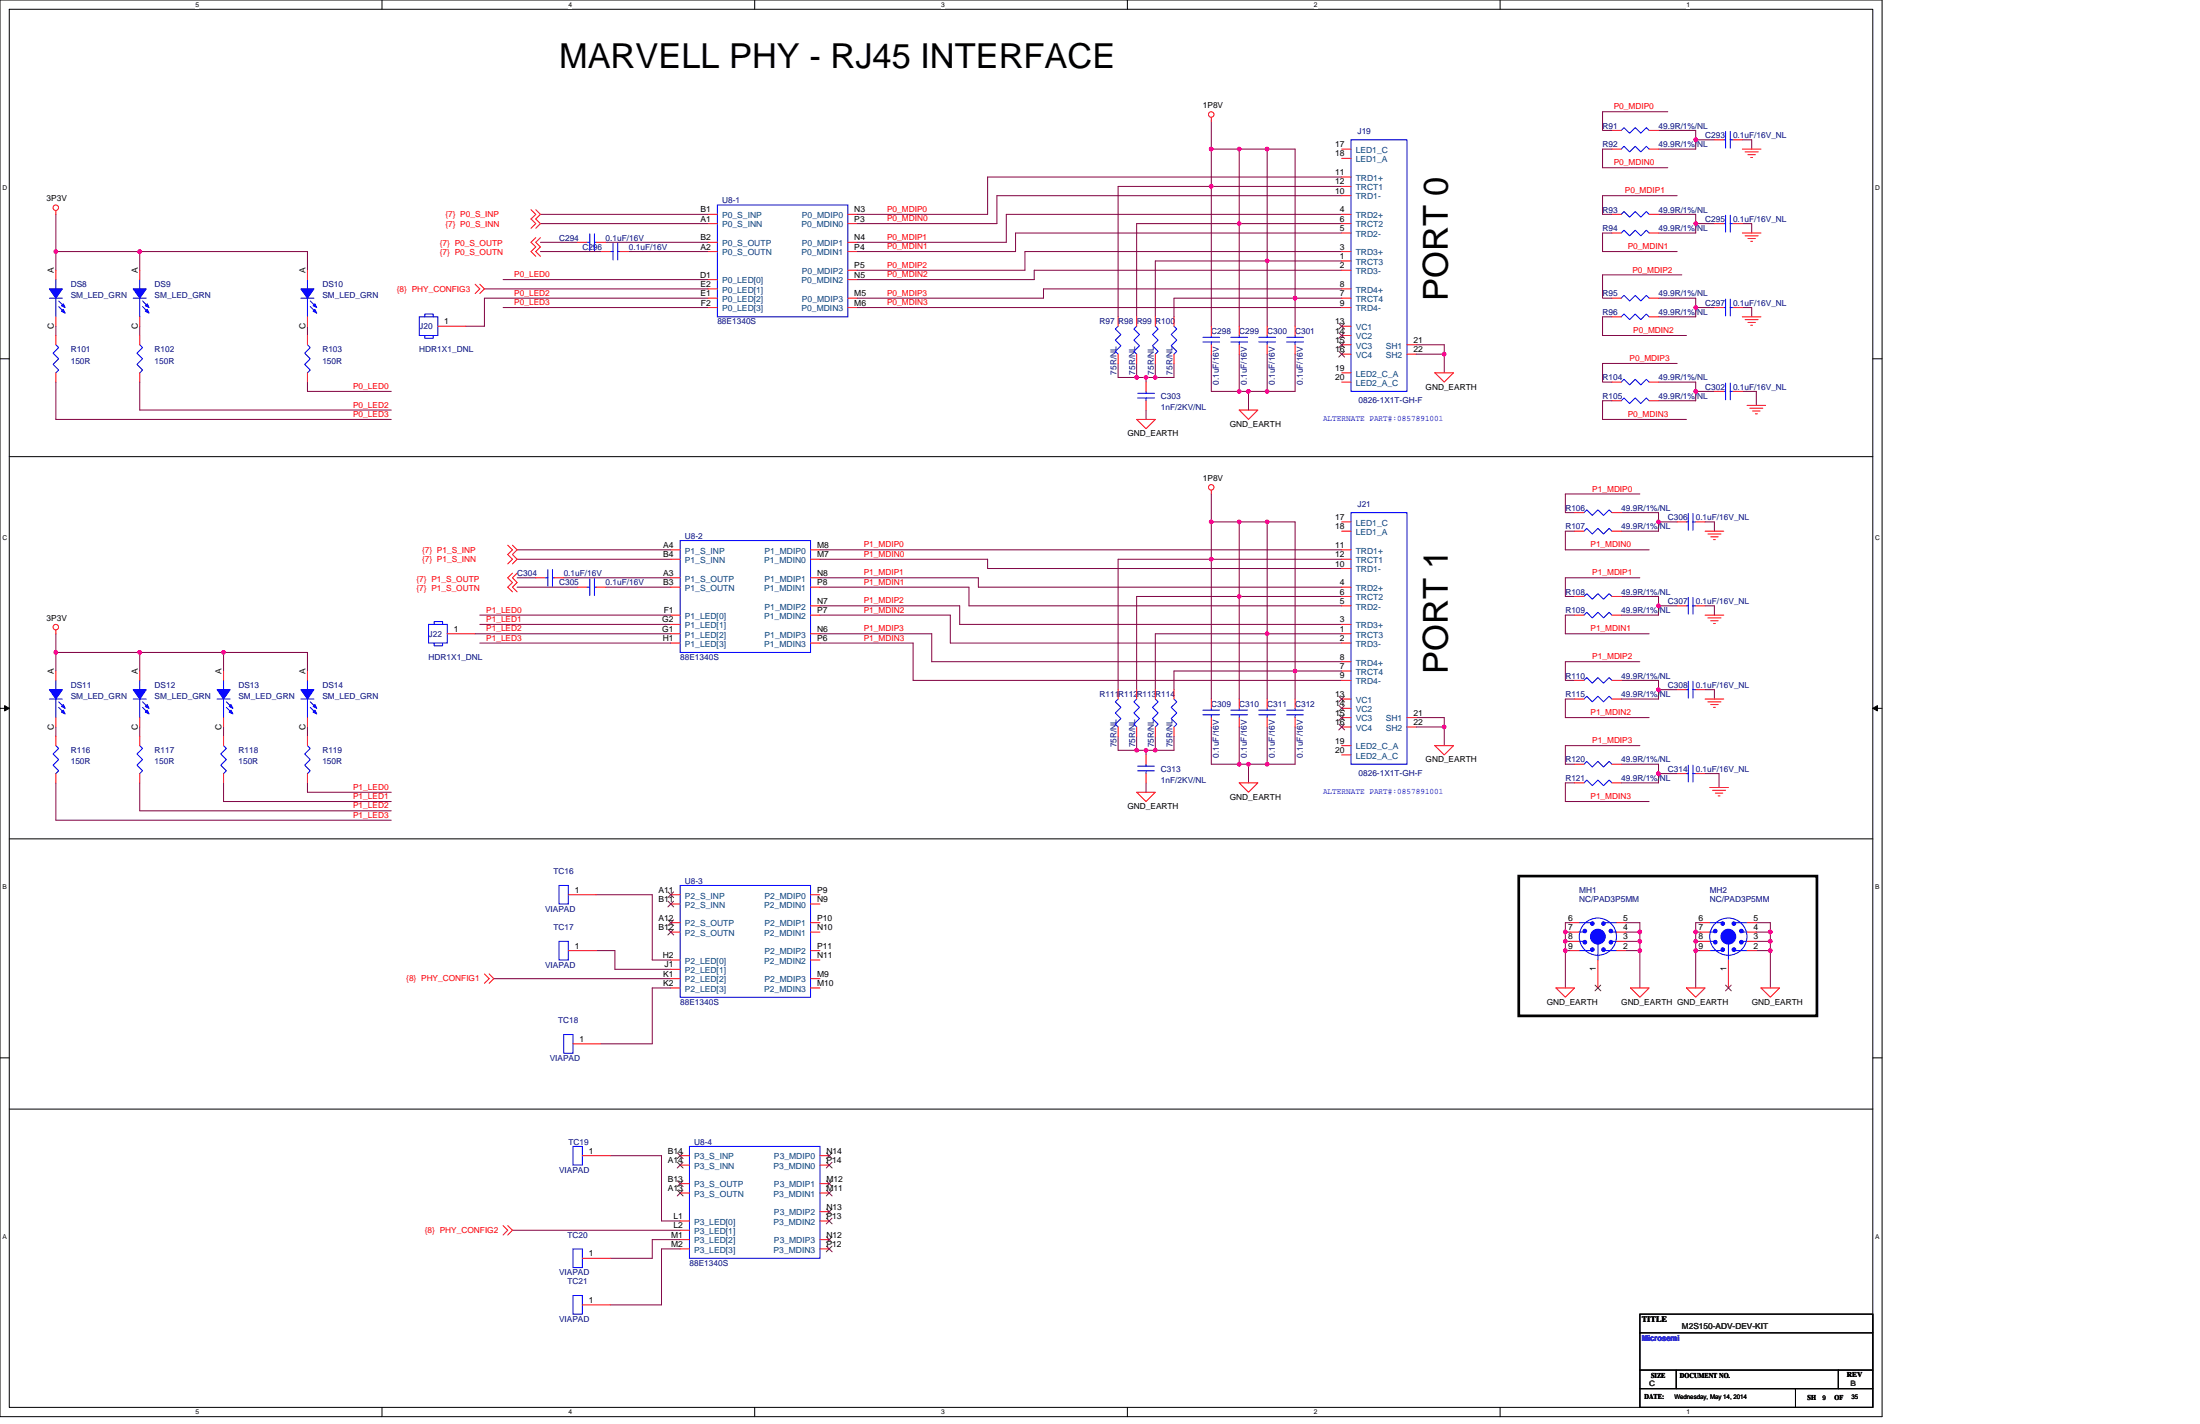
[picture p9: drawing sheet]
<svg xmlns="http://www.w3.org/2000/svg" width="432mm" height="279mm" viewBox="0 0 432 279" stroke-linecap="round" stroke-linejoin="round" font-family="sans-serif">
<path d="M0 0h369.4v278h-369.4zM1.8 1.8h365.8v274.3h-365.8z" fill="none" stroke="#000" stroke-width=".2"/>
<g fill="#fff">
<path d="M38.4 .2h.7v1.5h-.7z"/>
<path d="M38.4 276.3h.7v1.5h-.7z"/>
</g>
<path d="M75 0v1.8M75 276.1v1.9" fill="none" stroke="#000" stroke-width=".2"/>
<g fill="#fff">
<path d="M111.5 .2h.8v1.5h-.8z"/>
<path d="M111.5 276.3h.8v1.5h-.8z"/>
</g>
<path d="M148.1 0v1.8M148.1 276.1v1.9" fill="none" stroke="#000" stroke-width=".2"/>
<g fill="#fff">
<path d="M184.7 .2h.7v1.5h-.7z"/>
<path d="M184.7 276.3h.7v1.5h-.7z"/>
</g>
<path d="M221.3 0v1.8M221.3 276.1v1.9" fill="none" stroke="#000" stroke-width=".2"/>
<g fill="#fff">
<path d="M257.9 .2h.7v1.5h-.7z"/>
<path d="M257.9 276.3h.7v1.5h-.7z"/>
</g>
<path d="M294.4 0v1.8M294.4 276.1v1.9" fill="none" stroke="#000" stroke-width=".2"/>
<g fill="#fff">
<path d="M331 .2h.7v1.5h-.7z"/>
<path d="M331 276.3h.7v1.5h-.7z"/>
<path d="M.5 36.1h.9v1.5h-.9z"/>
<path d="M368 36.1h1v1.5h-1z"/>
<path d="M.5 104.7h.9v1.5h-.9z"/>
<path d="M368 104.7h1v1.5h-1z"/>
</g>
<path d="M0 70.4h1.8M367.6 70.4h1.8" fill="none" stroke="#000" stroke-width=".2"/>
<g fill="#fff">
<path d="M.5 173.3h.8v1.4h-.8z"/>
<path d="M368 173.3h.9v1.4h-.9z"/>
</g>
<path d="M0 139h1.8M367.6 139h1.8" fill="none" stroke="#000" stroke-width=".2"/>
<path d="M.9 138.5l.9 .5-.9 .5zM367.6 139l.9-.5v1z" fill="#000" stroke="#000" stroke-width=".2"/>
<g fill="#fff">
<path d="M.5 241.9h.8v1.4h-.8z"/>
<path d="M368 241.9h.9v1.4h-.9z"/>
</g>
<path d="M1.8 89.6h365.8M1.8 164.6h365.8M0 207.6h1.8M1.8 217.6h365.8M367.6 207.6h1.8M321.9 257.9h45.7v18.2h-45.7zM321.9 261.5h45.7M321.9 268.8h45.7M321.9 272.5h45.7M329 268.8v3.7M352.4 272.5v3.6M360.8 268.8v3.7" fill="none" stroke="#000" stroke-width=".2"/>
<path d="M298.1 171.9h58.5v27.4h-58.5z" fill="none" stroke="#000" stroke-width=".53"/>
<g fill="none" stroke="#800040" stroke-width=".2">
<path d="M237.7 36.6h25.6M237.7 36.6v27.4M237.7 29.3v7.3M237.7 23.8v5.5M237.7 29.3h5.5M237.7 36.6h-18.2v25.6M243.2 29.3h5.5M243.2 29.3v14.6M248.7 29.3h5.5v29.2M248.7 29.3v21.9M263.3 38.4h-67.6v5.5h-27.5M263.3 34.7h-69.5v7.4h-25.6"/>
<path d="M316.4 29.3h-1.9v3.6h12.8M325.5 25.6h7.3v1.8M327.3 21.9h-12.8v3.7h1.9M329.2 38.4h-14.7v3.7h1.9M332.8 27.4v1.9h-7.3M332.8 27.4h3.7M342 27.4h1.8v1.9M11 49.4v3.6M11 42.1v7.3h16.4M27.4 49.4v3.6M27.4 49.4h32.9v3.6M95.1 56.7h43.9"/>
<path d="M98.7 54.9h40.3M106.1 47.5h7.3M106.1 42.1h32.9M106.1 43.9h32.9M106.1 49.4h11.8M118.9 47.5h20.1M123.4 49.4h15.6M139 58.5h-43.9v5.5h-3.7M243.2 43.9h-20.1v18.3M243.2 43.9h20.1M243.2 43.9v20.1M248.7 51.2h-21.9v11"/>
<path d="M248.7 51.2v12.8M248.7 51.2h14.6M254.2 58.5v5.5M254.2 58.5h-23.8v3.7M254.2 58.5h9.1M263.3 42.1h-65.8v5.4h-29.3M263.3 45.7h-64v3.7h-31.1M263.3 49.4h-62.1v3.6h-33M263.3 53h-60.3v1.9h-34.8M263.3 56.7h-58.5v1.8h-36.6M316.4 45.7h-1.9v3.7h14.7M325.5 42.1h7.3v1.8"/>
<path d="M325.5 58.5h7.3v1.8h3.7M330.1 53.9h-15.6v4.6h1.9M332.8 43.9v1.8h-7.3M332.8 43.9h3.7M342 43.9h1.8v1.8M11 75v7.3h65.8M11 64v1.8M27.4 75v5.5h49.4M27.4 64v1.8M60.3 75v1.8h16.5M60.3 64v1.8M98.7 60.3h40.3"/>
<path d="M168.2 60.3h95.1M219.5 71.3v2.8h3.6M223.1 71.3v2.8M223.1 74.1h3.7M224.9 74.1v.9M226.8 71.3v2.8M230.4 71.3v2.8h-3.6M237.7 69.5v7.3h5.5M243.2 76.8h1.8M243.2 69.5v7.3M245 76.8v3.7M245 76.8h3.7"/>
<path d="M248.7 69.5v7.3M254.2 69.5v7.3h-5.5M278 69.5h5.5M278 67.6h5.5v1.9M283.5 69.5v3.7M316.4 78.6h-1.9v3.7h16.5M316.4 62.2h-1.9v3.6h16.5M325.5 75h7.3v1.8M329.2 71.3h-14.7v3.7h1.9M332.8 60.3v1.9h-7.3M332.8 76.8v1.8h-7.3M332.8 76.8h3.7"/>
<path d="M342 60.3h1.8v1.9M342 76.8h2.7v2.7M224.9 80.5v1.8M237.7 96.9v5.5M321.9 96.9h-14.7v3.7h1.9M101.5 113.4h3.7M101.5 107.9h30.2M101.5 109.7h30.2M101.5 115.2h11.9M110.6 113.4h21.1M118.9 115.2h12.8M160.9 109.7h32.9v1.8h69.5"/>
<path d="M160.9 115.2h29.3v3.7h73.1M160.9 118.9h27.5v3.6h74.9M160.9 113.4h31.1v1.8h71.3M160.9 107.9h102.4M237.7 109.7h25.6M237.7 109.7v27.5M237.7 102.4v7.3M237.7 102.4h5.5M237.7 109.7h-18.2v25.6M243.2 102.4h5.5M243.2 117h-20.1v18.3M243.2 117h20.1"/>
<path d="M243.2 117v20.2M243.2 102.4v14.6M248.7 102.4h5.5v29.3h9.1M248.7 102.4v22M309.1 104.2h-1.9v3.7h16.5M318.2 100.6h7.3v1.8h3.7M318.2 117h7.3v1.9M321.9 113.4h-14.7v3.6h1.9M325.5 118.9v1.8h-7.3M325.5 118.9h3.7M325.5 102.4v1.8h-7.3M334.7 118.9h1.8v1.8"/>
<path d="M334.7 102.4h1.8v1.8M11 124.4v3.6M11 128v3.7M11 128h16.4M27.4 128h16.5M27.4 128v3.7M43.9 128h16.4v3.7M43.9 128v3.7M93.3 124.4h38.4M94.2 120.7h37.5M94.2 122.5h37.5M94.2 126.2h37.5"/>
<path d="M160.9 120.7h25.6v5.5h76.8M160.9 126.2h18.3v7.3h84.1M160.9 124.4h22v5.4h80.4M230.4 135.3v-3.6h23.8v5.5M248.7 124.4h-21.9v10.9M248.7 124.4v12.8M248.7 124.4h14.6M309.1 120.7h-1.9v3.7h16.5M309.1 137.2h-1.9v3.6h16.5M318.2 133.5h7.3v1.8h3.7M321.9 129.8h-14.7v3.7h1.9M325.5 135.3v1.9h-7.3"/>
<path d="M334.7 135.3h1.8v1.9M11 153.6v7.3h65.8M11 142.6v1.9M27.4 153.6v5.5h49.4M27.4 142.6v1.9M43.9 153.6v3.7h32.9M43.9 142.6v1.9M60.3 153.6v1.8h16.5M60.3 142.6v1.9M219.5 144.5v2.7h3.6M223.1 144.5v2.7M223.1 147.2h3.7"/>
<path d="M224.9 153.6v1.8M224.9 147.2v.9M226.8 144.5v2.7M230.4 144.5v2.7h-3.6M237.7 142.6v7.3h5.5M243.2 149.9h5.5M243.2 142.6v7.3M245 149.9v3.7M248.7 142.6v7.3M254.2 142.6v7.3h-5.5M278 142.6h5.5M278 140.8h5.5v1.8"/>
<path d="M283.5 142.6v3.7M309.1 153.6h-1.9v3.7h16.5M318.2 149.9h7.3v1.9M321.9 146.3h-14.7v3.6h1.9M325.5 151.8v1.8h-7.3M325.5 151.8h3.7M334.7 151.8h2.7v2.7M117 175.6h11v12.8h3.7M96.9 192h34.8M117 186.5h3.7v3.7h11M131.7 193.8h-3.7v11h-10.1M307.2 186.5v7.3"/>
<path d="M307.2 182.9h.9M307.2 184.7h.9M307.2 182.9v1.8M307.2 184.7v1.8M307.2 186.5h.9M308.1 181h-.9v1.9M319.1 182.9h2.8M319.1 184.7h2.8M319.1 186.5h2.8M319.1 181h2.8v1.9M321.9 186.5v7.3M321.9 182.9v1.8"/>
<path d="M321.9 184.7v1.8M332.8 186.5h1M332.8 186.5v7.3M332.8 182.9v1.8M332.8 184.7v1.8M332.8 184.7h1M332.8 182.9h1M333.8 181h-1v1.9M344.7 181h2.8v1.9M344.7 182.9h2.8M344.7 186.5h2.8M344.7 184.7h2.8v1.8"/>
<path d="M347.5 186.5v7.3M347.5 182.9v1.8M119.8 226.8h10v12.8h3.7M100.6 241.4h32.9M133.5 243.2h-5.5v3.7h-8.2M133.5 245h-3.7v11h-10"/>
</g>
<g fill="#f0f" stroke="#f0f" stroke-width=".2">
<circle cx="27.4" cy="49.4" r=".36"/>
<circle cx="10.9" cy="49.4" r=".36"/>
<circle cx="243.2" cy="76.8" r=".36"/>
<circle cx="283.4" cy="69.5" r=".36"/>
<circle cx="237.7" cy="36.6" r=".36"/>
<circle cx="243.2" cy="43.9" r=".35"/>
<circle cx="248.7" cy="29.2" r=".35"/>
<circle cx="248.7" cy="76.8" r=".36"/>
<circle cx="237.7" cy="29.2" r=".36"/>
<circle cx="243.2" cy="29.2" r=".35"/>
<circle cx="226.7" cy="74" r=".35"/>
<circle cx="223.1" cy="74" r=".36"/>
<circle cx="224.9" cy="74" r=".35"/>
<circle cx="248.7" cy="51.2" r=".35"/>
<circle cx="254.2" cy="58.5" r=".36"/>
<circle cx="245" cy="76.8" r=".36"/>
<circle cx="332.8" cy="27.4" r=".36"/>
<circle cx="332.8" cy="43.9" r=".36"/>
<circle cx="332.8" cy="76.8" r=".36"/>
<circle cx="332.8" cy="60.3" r=".36"/>
<circle cx="245" cy="149.9" r=".36"/>
<circle cx="248.7" cy="124.3" r=".35"/>
<circle cx="243.2" cy="149.9" r=".36"/>
<circle cx="223.1" cy="147.2" r=".36"/>
<circle cx="283.4" cy="142.6" r=".36"/>
<circle cx="237.7" cy="109.7" r=".36"/>
<circle cx="243.2" cy="117" r=".35"/>
<circle cx="248.7" cy="149.9" r=".36"/>
<circle cx="237.7" cy="102.4" r=".36"/>
<circle cx="243.2" cy="102.4" r=".35"/>
<circle cx="248.7" cy="102.4" r=".35"/>
<circle cx="226.7" cy="147.2" r=".35"/>
<circle cx="224.9" cy="147.2" r=".35"/>
<circle cx="325.5" cy="102.4" r=".35"/>
<circle cx="325.5" cy="151.8" r=".35"/>
<circle cx="254.2" cy="131.7" r=".36"/>
<circle cx="325.5" cy="118.8" r=".36"/>
<circle cx="325.5" cy="135.3" r=".35"/>
<circle cx="27.4" cy="128" r=".36"/>
<circle cx="10.9" cy="128" r=".36"/>
<circle cx="43.9" cy="128" r=".36"/>
<circle cx="332.8" cy="186.5" r=".36"/>
<circle cx="307.2" cy="184.7" r=".35"/>
<circle cx="307.2" cy="182.9" r=".36"/>
<circle cx="347.4" cy="186.5" r=".36"/>
<circle cx="347.5" cy="184.7" r=".36"/>
<circle cx="347.4" cy="182.9" r=".36"/>
<circle cx="321.8" cy="184.7" r=".35"/>
<circle cx="321.8" cy="182.9" r=".36"/>
<circle cx="321.8" cy="186.5" r=".36"/>
<circle cx="332.8" cy="184.7" r=".36"/>
<circle cx="332.8" cy="182.9" r=".36"/>
<circle cx="307.2" cy="186.5" r=".36"/>
</g>
<g fill="none" stroke="#f00" stroke-width=".2">
<path d="M237.7 23v.8M263.3 38.4h1.9M263.3 34.7h1.9M263.3 36.6h1.9M263.3 29.3h1.9M263.3 31.1h1.9M316.4 25.6h1.8M316.4 29.3h1.8M323.7 25.6h1.8M323.7 29.3h1.8M336.5 27.4h1.8M340.1 27.4h1.9"/>
<path d="M342 29.3h3.6M342.5 29.8h2.6M343.1 30.4h1.4M343.6 30.9h.4M11 41.3v.8M11 53v1.9M27.4 53v1.9M60.3 53v1.9M93.3 55.8l.9 .9-.9 .9M94.2 55.8l.9 .9-.9 .9M104.2 41.1l1 1-1 .9 1 .9-1 .9M105.2 46.6l-1 .9 1 1-1 .9 1 .9"/>
<path d="M105.2 41.1l.9 1-.9 .9 .9 .9-.9 .9M106.1 46.6l-.9 .9 .9 1-.9 .9 .9 .9M113.4 47.5h1.8M117 47.5h1.9M117.9 49.4h1.9M121.6 49.4h1.8M139 54.9h1.8M139 56.7h1.8M139 58.5h1.8M139 43.9h1.8M139 42.1h1.8M139 49.4h1.8"/>
<path d="M139 47.5h1.8M166.4 43.9h1.8M166.4 49.4h1.8M166.4 54.9h1.8M166.4 42.1h1.8M166.4 47.5h1.8M166.4 53h1.8M166.4 58.5h1.8M263.3 51.2h1.9M263.3 53h1.9M263.3 49.4h1.9M263.3 42.1h1.9"/>
<path d="M263.3 45.7h1.9M263.3 43.9h1.9M263.3 58.5h1.9M263.3 56.7h1.9M316.4 42.1h1.8M316.4 58.5h1.8M316.4 45.7h1.8M323.7 42.1h1.8M323.7 58.5h1.8M323.7 45.7h1.8M336.5 43.9h1.8M340.1 43.9h1.9"/>
<path d="M342 45.7h3.6M342.5 46.3h2.6M343.1 46.8h1.4M343.6 47.3h.4M11 62.2v1.8M11 65.8v1.8M11 73.2v1.8M27.4 65.8v1.8M27.4 73.2v1.8M27.4 62.2v1.8M60.3 65.8v1.8M60.3 73.2v1.8"/>
<path d="M60.3 62.2v1.8M85.9 64h5.5M139 60.3h1.8M166.4 60.3h1.8M219.5 62.2v1.8M219.5 69.5v1.8M223.1 62.2v1.8M223.1 69.5v1.8M224.9 75v1.8M224.9 78.6v1.9M226.8 62.2v1.8M226.8 69.5v1.8"/>
<path d="M230.4 62.2v1.8M230.4 69.5v1.8M237.7 64v1.8M237.7 67.6v1.9M243.2 64v1.8M243.2 67.6v1.9M248.7 64v1.8M248.7 67.6v1.9M254.2 64v1.8M254.2 67.6v1.9M263.3 60.3h1.9M263.3 64h1.9"/>
<path d="M263.3 65.8h1.9M263.3 67.6h1.9M263.3 69.5h1.9M263.3 73.2h1.9M263.3 75h1.9M276.1 67.6h1.9M276.1 69.5h1.9M281.6 73.2h3.7l-1.8 1.8zM316.4 78.6h1.8M316.4 62.2h1.8M316.4 75h1.8M323.7 78.6h1.8"/>
<path d="M323.7 62.2h1.8M323.7 75h1.8M336.5 60.3h1.8M336.5 76.8h1.8M340.1 60.3h1.9M340.1 76.8h1.9M342 62.2h3.6M342.5 62.7h2.6M342.9 79.5h3.6M343.1 63.3h1.4M343.6 63.8h.4M223.1 82.3h3.7l-1.9 1.8z"/>
<path d="M237.7 96.2v.7M243.2 80.5h3.7l-1.9 1.8zM343.5 80.1h2.5M344 80.6h1.5M344.5 81.2h.4M99.7 107l.9 .9-.9 .9 .9 .9-.9 .9M100.6 112.5l-.9 .9 .9 .9-.9 .9 .9 .9M100.6 107l.9 .9-.9 .9 .9 .9-.9 .9M101.5 112.5l-.9 .9 .9 .9-.9 .9 .9 .9M105.2 113.4h1.8M108.8 113.4h1.8M113.4 115.2h1.8"/>
<path d="M117 115.2h1.9M131.7 109.7h1.8M131.7 107.9h1.8M131.7 115.2h1.8M131.7 113.4h1.8M159.1 109.7h1.8M159.1 115.2h1.8M159.1 107.9h1.8M159.1 113.4h1.8M159.1 118.9h1.8M263.3 115.2h1.9M263.3 118.9h1.9"/>
<path d="M263.3 117h1.9M263.3 111.5h1.9M263.3 107.9h1.9M263.3 109.7h1.9M263.3 102.4h1.9M263.3 104.2h1.9M309.1 117h1.8M309.1 100.6h1.8M309.1 104.2h1.8M316.4 117h1.8M316.4 100.6h1.8M316.4 104.2h1.8"/>
<path d="M329.2 102.4h1.8M329.2 118.9h1.8M332.8 102.4h1.9M332.8 118.9h1.9M334.7 104.2h3.6M335.2 104.8h2.6M335.8 105.3h1.4M336.3 105.9h.4M11 123.6v.8M11 131.7v1.8M27.4 131.7v1.8M43.9 131.7v1.8"/>
<path d="M60.3 131.7v1.8M87.8 124.4h5.5M131.7 120.7h1.8M131.7 122.5h1.8M131.7 124.4h1.8M131.7 126.2h1.8M159.1 120.7h1.8M159.1 126.2h1.8M159.1 124.4h1.8M219.5 135.3v1.9M223.1 135.3v1.9M226.8 135.3v1.9"/>
<path d="M230.4 135.3v1.9M237.7 137.2v1.8M243.2 137.2v1.8M248.7 137.2v1.8M254.2 137.2v1.8M263.3 124.4h1.9M263.3 126.2h1.9M263.3 122.5h1.9M263.3 131.7h1.9M263.3 129.8h1.9M263.3 133.5h1.9M263.3 137.2h1.9"/>
<path d="M263.3 139h1.9M309.1 133.5h1.8M309.1 120.7h1.8M309.1 137.2h1.8M316.4 133.5h1.8M316.4 120.7h1.8M316.4 137.2h1.8M329.2 135.3h1.8M332.8 135.3h1.9M334.7 120.7h3.6M334.7 137.2h3.6M335.2 121.2h2.6"/>
<path d="M335.2 137.7h2.6M335.8 121.8h1.4M335.8 138.2h1.4M336.3 122.3h.4M336.3 138.8h.4M11 140.8v1.8M11 144.5v1.8M11 151.8v1.8M27.4 144.5v1.8M27.4 151.8v1.8M27.4 140.8v1.8M43.9 144.5v1.8"/>
<path d="M43.9 151.8v1.8M43.9 140.8v1.8M60.3 144.5v1.8M60.3 151.8v1.8M60.3 140.8v1.8M219.5 142.6v1.9M223.1 155.4h3.7l-1.9 1.9zM223.1 142.6v1.9M224.9 148.1v1.8M224.9 151.8v1.8M226.8 142.6v1.9M230.4 142.6v1.9"/>
<path d="M237.7 140.8v1.8M243.2 153.6h3.7l-1.9 1.8zM243.2 140.8v1.8M248.7 140.8v1.8M254.2 140.8v1.8M263.3 140.8h1.9M263.3 142.6h1.9M263.3 146.3h1.9M263.3 148.1h1.9M276.1 140.8h1.9M276.1 142.6h1.9M281.6 146.3h3.7l-1.8 1.8z"/>
<path d="M309.1 153.6h1.8M309.1 149.9h1.8M316.4 153.6h1.8M316.4 149.9h1.8M329.2 151.8h1.8M332.8 151.8h1.9M335.6 154.5h3.6M336.1 155.1h2.6M336.7 155.6h1.4M337.2 156.2h.4M111.5 175.6h5.5M131.7 177.4h1.8"/>
<path d="M131.7 175.6h1.8M159.1 177.4h1.8M159.1 175.6h1.8M95.1 191.1l.9 .9-.9 .9M96 191.1l.9 .9-.9 .9M111.5 186.5h5.5M131.7 188.4h1.8M131.7 190.2h1.8M131.7 192h1.8M131.7 193.8h1.8M131.7 182.9h1.8M131.7 181h1.8"/>
<path d="M159.1 182.9h1.8M159.1 188.4h1.8M159.1 193.8h1.8M159.1 181h1.8M159.1 186.5h1.8M159.1 192h1.8M305.4 193.8h3.7l-1.9 1.9zM308.1 186.5h1.9M308.1 181h1.9M308.1 182.9h1.9M308.1 184.7h1.9M313.6 188.4v5.4"/>
<path d="M317.3 186.5h1.8M317.3 184.7h1.8M317.3 182.9h1.8M317.3 181h1.8M320 193.8h3.7l-1.8 1.9zM331 193.8h3.7l-1.9 1.9zM333.8 186.5h1.8M333.8 181h1.8M333.8 182.9h1.8M333.8 184.7h1.8M339.2 188.4v5.4M342.9 186.5h1.8"/>
<path d="M342.9 184.7h1.8M342.9 182.9h1.8M342.9 181h1.8M345.6 193.8h3.7l-1.8 1.9zM112.5 204.8h5.4M114.3 226.8h5.5M133.5 239.6h1.8M133.5 228.6h1.8M133.5 226.8h1.8M133.5 234.1h1.8M133.5 232.2h1.8M160.9 228.6h1.9"/>
<path d="M160.9 234.1h1.9M160.9 239.6h1.9M160.9 226.8h1.9M160.9 232.2h1.9M160.9 237.7h1.9M98.7 240.5l1 .9-1 .9M99.7 240.5l.9 .9-.9 .9M114.3 256h5.5M114.3 246.9h5.5M133.5 241.4h1.8M133.5 243.2h1.8M133.5 245h1.8"/>
<path d="M160.9 245h1.9M160.9 243.2h1.9"/>
<circle cx="237.7" cy="22.5" r=".54"/>
<circle cx="11" cy="40.8" r=".54"/>
<circle cx="237.7" cy="95.6" r=".54"/>
<circle cx="11" cy="123" r=".54"/>
</g>
<g fill="none" stroke="#00f" stroke-width=".2">
<path d="M265.2 27.4h10.9v49.4h-10.9zM318.2 25.6l.5-.6 1.1 1.1 1.2-1.1 1.1 1.1 1-1.1 .6 .6M318.2 29.3l.5-.6 1.1 1.1 1.2-1.1 1.1 1.1 1-1.1 .6 .6M338.3 27.4h.4M338.7 25.8v3.3M339.6 27.4h.5M339.6 25.8v3.3M9.7 58.5h2.5M11 54.9v1.8M11 58.5v3.7M11.5 59.1l1.1 1.1M26.1 58.5h2.6"/>
<path d="M27.4 54.9v1.8M27.4 58.5v3.7M28 59.1l1.1 1.1M59.1 58.5h2.5M60.3 54.9v1.8M60.3 58.5v3.7M60.9 59.1l1.1 1.1M115.2 47.5h.6M115.8 45.9v3.3M116.7 45.9v3.3M116.7 47.5h.3M119.8 49.4h.5"/>
<path d="M120.3 47.7v3.3M121.2 47.7v3.3M121.2 49.4h.4M140.8 40.2h25.6v22h-25.6zM318.2 42.1l.5-.6 1.1 1.1 1.2-1.1 1.1 1.1 1-1.1 .6 .6M318.2 58.5l.5-.5 1.1 1.1 1.2-1.1 1.1 1.1 1-1.1 .6 .5M318.2 45.7l.5-.5 1.1 1.1 1.2-1.1 1.1 1.1 1-1.1 .6 .5M338.3 43.9h.4M338.7 58.7v3.3M338.7 42.2v3.3M339.6 43.9h.5M339.6 58.7v3.3"/>
<path d="M339.6 42.2v3.3M11 67.6l.5 .6-1.1 1.1 1.1 1.1-1.1 1.1 1.1 1.1-.5 .6M11.5 60.2l1.1 1.1M27.4 67.6l.6 .6-1.1 1.1 1.1 1.1-1.1 1.1 1.1 1.1-.6 .6M28 60.2l1.1 1.1M60.3 67.6l.6 .6-1.1 1.1 1.1 1.1-1.1 1.1 1.1 1.1-.6 .6M60.9 60.2l1.1 1.1M82.3 62.2h3.6v3.6h-3.6zM83.4 62.2v-.6h1.6v.6M83.4 65.8v.6h1.6v-.6M219.5 64l-.6 .6 1.1 1-1.1 1.1 1.1 1.1-1.1 1.1 .6 .6M223.1 64l-.6 .6 1.1 1-1.1 1.1 1.1 1.1-1.1 1.1 .6 .6"/>
<path d="M223.3 78.1h3.3M223.3 77.2h3.3M224.9 76.8v.4M224.9 78.1v.5M226.8 64l.5 .6-1.1 1 1.1 1.1-1.1 1.1 1.1 1.1-.5 .6M230.4 64l.6 .6-1.1 1 1.1 1.1-1.1 1.1 1.1 1.1-.6 .6M236.1 67.1h3.3M236.1 66.2h3.3M237.7 65.8v.4M237.7 67.1v.5M241.6 67.1h3.3M241.6 66.2h3.3"/>
<path d="M243.2 65.8v.4M243.2 67.1v.5M247.1 67.1h3.3M247.1 66.2h3.3M248.7 65.8v.4M248.7 67.1v.5M252.5 67.1h3.3M252.5 66.2h3.3M254.2 65.8v.4M254.2 67.1v.5M318.2 78.6l.5-.5 1.1 1.1 1.2-1.1 1.1 1.1 1-1.1 .6 .5M318.2 62.2l.5-.6 1.1 1.1 1.2-1.1 1.1 1.1 1-1.1 .6 .6"/>
<path d="M318.2 75l.5-.6 1.1 1.1 1.2-1.1 1.1 1.1 1-1.1 .6 .6M338.3 60.3h.4M338.3 76.8h.4M338.7 75.2v3.2M339.6 60.3h.5M339.6 76.8h.5M339.6 75.2v3.2M107 113.4h.5M107.5 111.7v3.3M108.4 111.7v3.3M108.4 113.4h.4M115.2 115.2h.6"/>
<path d="M115.8 113.6v3.3M116.7 113.6v3.3M116.7 115.2h.3M133.5 106.1h25.6v21.9h-25.6zM265.2 100.6h10.9v49.3h-10.9zM310.9 117l.5-.5 1.1 1.1 1.1-1.1 1.1 1.1 1.1-1.1 .6 .5M310.9 100.6l.5-.6 1.1 1.1 1.1-1.1 1.1 1.1 1.1-1.1 .6 .6M310.9 104.2l.5-.5 1.1 1.1 1.1-1.1 1.1 1.1 1.1-1.1 .6 .5M331 102.4h.4M331 118.9h.4M331.4 100.8v3.3M331.4 117.2v3.3"/>
<path d="M332.3 102.4h.5M332.3 118.9h.5M332.3 100.8v3.3M332.3 117.2v3.3M9.7 137.2h2.5M11 133.5v1.8M11 137.2v3.6M11.5 137.7l1.1 1.1M11.5 138.8l1.1 1.1M26.1 137.2h2.6M27.4 133.5v1.8M27.4 137.2v3.6"/>
<path d="M28 137.7l1.1 1.1M28 138.8l1.1 1.1M42.6 137.2h2.6M43.9 133.5v1.8M43.9 137.2v3.6M44.4 137.7l1.1 1.1M44.4 138.8l1.1 1.1M59.1 137.2h2.5M60.3 133.5v1.8M60.3 137.2v3.6M60.9 137.7l1.1 1.1M60.9 138.8l1.1 1.1"/>
<path d="M84.1 122.5h3.7v3.7h-3.7zM85.2 122.5v-.5h1.7v.5M85.2 126.2v.5h1.7v-.5M219.5 137.2l-.6 .5 1.1 1.1-1.1 1.1 1.1 1.1-1.1 1.1 .6 .5M223.1 137.2l-.6 .5 1.1 1.1-1.1 1.1 1.1 1.1-1.1 1.1 .6 .5M226.8 137.2l.5 .5-1.1 1.1 1.1 1.1-1.1 1.1 1.1 1.1-.5 .5M230.4 137.2l.6 .5-1.1 1.1 1.1 1.1-1.1 1.1 1.1 1.1-.6 .5M236.1 139.3h3.3M237.7 139v.3M241.6 139.3h3.3M243.2 139v.3M247.1 139.3h3.3"/>
<path d="M248.7 139v.3M252.5 139.3h3.3M254.2 139v.3M310.9 133.5l.5-.6 1.1 1.1 1.1-1.1 1.1 1.1 1.1-1.1 .6 .6M310.9 120.7l.5-.6 1.1 1.1 1.1-1.1 1.1 1.1 1.1-1.1 .6 .6M310.9 137.2l.5-.6 1.1 1.1 1.1-1.1 1.1 1.1 1.1-1.1 .6 .6M331 135.3h.4M331.4 133.7v3.3M332.3 135.3h.5M332.3 133.7v3.3M11 146.3l.5 .6-1.1 1 1.1 1.1-1.1 1.1 1.1 1.1-.5 .6M27.4 146.3l.6 .6-1.1 1 1.1 1.1-1.1 1.1 1.1 1.1-.6 .6"/>
<path d="M43.9 146.3l.5 .6-1.1 1 1.1 1.1-1.1 1.1 1.1 1.1-.5 .6M60.3 146.3l.6 .6-1.1 1 1.1 1.1-1.1 1.1 1.1 1.1-.6 .6M223.3 151.2h3.3M223.3 150.3h3.3M224.9 149.9v.4M224.9 151.2v.6M236.1 140.3h3.3M237.7 140.3v.5M241.6 140.3h3.3M243.2 140.3v.5M247.1 140.3h3.3M248.7 140.3v.5"/>
<path d="M252.5 140.3h3.3M254.2 140.3v.5M310.9 153.6l.5-.5 1.1 1.1 1.1-1.1 1.1 1.1 1.1-1.1 .6 .5M310.9 149.9l.5-.5 1.1 1.1 1.1-1.1 1.1 1.1 1.1-1.1 .6 .5M331 151.8h.4M331.4 150.1v3.3M332.3 151.8h.5M332.3 150.1v3.3M109.7 173.7h1.8v3.7h-1.8zM133.5 173.7h25.6v22h-25.6zM109.7 184.7h1.8v3.7h-1.8zM310 181h2.2"/>
<path d="M310 186.5h2.5M310 184.7h.7M310 182.9h1.1M313.6 185.3v3.1M314.7 181h2.6M314.7 186.5h2.6M316.2 184.7h1.1M316.2 182.9h1.1M335.6 181h2.2M335.6 182.9h1.1M335.6 186.5h2.5M335.6 184.7h.7"/>
<path d="M339.2 185.3v3.1M340.3 186.5h2.6M340.3 181h2.6M341.8 184.7h1.1M341.8 182.9h1.1M110.6 203h1.9v3.7h-1.9zM112.5 224.9h1.8v3.7h-1.8zM135.3 224.9h25.6v22h-25.6zM112.5 254.2h1.8v3.7h-1.8zM112.5 245h1.8v3.7h-1.8z"/>
<circle cx="313.6" cy="183.8" r="3.7"/>
<circle cx="339.2" cy="183.8" r="3.7"/>
</g>
<g fill="#00f" stroke="#00f" stroke-width=".2">
<path d="M9.7 56.7h2.5l-1.2 1.8z" fill-rule="evenodd"/>
<path d="M12.4 60.7l.4 .7-.7-.3z" fill-rule="evenodd"/>
<path d="M12.4 59.6l.4 .7-.7-.3z" fill-rule="evenodd"/>
<path d="M42.6 135.3h2.6l-1.3 1.9z" fill-rule="evenodd"/>
<path d="M45.3 139.3l.4 .8-.7-.4z" fill-rule="evenodd"/>
<path d="M45.3 138.2l.4 .8-.7-.4z" fill-rule="evenodd"/>
<path d="M9.7 135.3h2.5l-1.2 1.9z" fill-rule="evenodd"/>
<path d="M12.4 139.3l.4 .8-.7-.4z" fill-rule="evenodd"/>
<path d="M12.4 138.2l.4 .8-.7-.4z" fill-rule="evenodd"/>
<path d="M26.1 135.3h2.6l-1.3 1.9z" fill-rule="evenodd"/>
<path d="M28.9 139.3l.4 .8-.8-.4z" fill-rule="evenodd"/>
<path d="M28.9 138.2l.4 .8-.8-.4z" fill-rule="evenodd"/>
<path d="M59.1 135.3h2.5l-1.3 1.9z" fill-rule="evenodd"/>
<path d="M61.8 139.3l.4 .8-.8-.4z" fill-rule="evenodd"/>
<path d="M61.8 138.2l.4 .8-.8-.4z" fill-rule="evenodd"/>
<path d="M26.1 56.7h2.6l-1.3 1.8z" fill-rule="evenodd"/>
<path d="M28.5 61.1l.4-.4 .4 .7z" fill-rule="evenodd"/>
<path d="M28.9 59.6l.4 .7-.8-.3z" fill-rule="evenodd"/>
<path d="M59.1 56.7h2.5l-1.3 1.8z" fill-rule="evenodd"/>
<path d="M61.8 60.7l.4 .7-.8-.3z" fill-rule="evenodd"/>
<path d="M61.8 59.6l.4 .7-.8-.3z" fill-rule="evenodd"/>
<circle cx="341.8" cy="182.7" r=".36"/>
<circle cx="341.8" cy="184.9" r=".36"/>
<circle cx="340.3" cy="186.3" r=".36"/>
<circle cx="338.1" cy="186.3" r=".36"/>
<circle cx="340.3" cy="181.2" r=".36"/>
<circle cx="338.1" cy="181.2" r=".35"/>
<circle cx="339.2" cy="183.8" r="1.45"/>
<circle cx="336.7" cy="182.7" r=".35"/>
<circle cx="336.7" cy="184.9" r=".36"/>
<circle cx="316.2" cy="182.7" r=".35"/>
<circle cx="316.2" cy="184.9" r=".36"/>
<circle cx="314.7" cy="186.3" r=".36"/>
<circle cx="312.5" cy="186.3" r=".36"/>
<circle cx="314.7" cy="181.2" r=".35"/>
<circle cx="312.5" cy="181.2" r=".36"/>
<circle cx="313.6" cy="183.8" r="1.45"/>
<circle cx="311.1" cy="182.7" r=".36"/>
<circle cx="311.1" cy="184.9" r=".36"/>
</g>
<g fill="none" stroke="#804000" stroke-width=".2">
<path d="M262.8 63.5l1.1 1.1M262.8 65.3l1.1 1.1M262.8 67.1l1.1 1.1M262.8 68.9l1.1 1.2M263.9 63.5l-1.1 1.1M263.9 65.3l-1.1 1.1M263.9 67.1l-1.1 1.1M263.9 68.9l-1.1 1.2M262.8 136.6l1.1 1.1M262.8 138.4l1.1 1.2M263.9 136.6l-1.1 1.1M263.9 138.4l-1.1 1.2"/>
<path d="M262.8 140.3l1.1 1.1M262.8 142.1l1.1 1.1M263.9 140.3l-1.1 1.1M263.9 142.1l-1.1 1.1M131.1 176.8l1.1 1.1M131.1 175l1.1 1.1M132.2 176.8l-1.1 1.1M132.2 175l-1.1 1.1M131.1 182.3l1.1 1.2M131.1 180.5l1.1 1.1M132.2 182.3l-1.1 1.2M132.2 180.5l-1.1 1.1"/>
<path d="M313.1 193.3l1.1 1.1M314.2 193.3l-1.1 1.1M338.7 193.3l1.1 1.1M339.8 193.3l-1.1 1.1M132.9 228l1.2 1.2M132.9 226.2l1.2 1.1M132.9 233.5l1.2 1.2M132.9 231.7l1.2 1.1M134 228l-1.1 1.2M134 226.2l-1.1 1.1M134 233.5l-1.1 1.2M134 231.7l-1.1 1.1"/>
<path d="M162.2 228l1.1 1.2M162.2 233.5l1.1 1.2M162.2 239l1.1 1.1M162.2 226.2l1.1 1.1M162.2 231.7l1.1 1.1M162.2 237.2l1.1 1.1M163.3 228l-1.1 1.2M163.3 233.5l-1.1 1.2M163.3 239l-1.1 1.1M163.3 226.2l-1.1 1.1M163.3 231.7l-1.1 1.1M163.3 237.2l-1.1 1.1"/>
<path d="M162.2 244.5l1.1 1.1M162.2 242.7l1.1 1.1M163.3 244.5l-1.1 1.1M163.3 242.7l-1.1 1.1"/>
</g>
<g font-size="6.8">
<text x="109.7" y="13.4">MARVELL PHY - RJ45 INTERFACE</text>
<text x="284.2" y="59.1" transform="rotate(-90 284.2 59.1)">PORT 0</text>
<text x="284.2" y="132.2" transform="rotate(-90 284.2 132.2)">PORT 1</text>
</g>
<g font-size="1.7">
<text x="262" y="28.9">17</text>
<text x="262" y="34.4">11</text>
<text x="262" y="30.7">18</text>
<text x="137.5" y="41.7">B1</text>
<text x="167.7" y="41.7">N3</text>
<text x="262" y="38">10</text>
<text x="262" y="36.2">12</text>
<text x="263" y="41.7">4</text>
<text x="137.5" y="43.5">A1</text>
<text x="137.5" y="47.2">B2</text>
<text x="167.7" y="43.5">P3</text>
<text x="167.7" y="47.2">N4</text>
<text x="263" y="45.3">5</text>
<text x="263" y="43.5">6</text>
<text x="10.6" y="53.6" transform="rotate(-90 10.6 53.6)">A</text>
<text x="27.1" y="53.6" transform="rotate(-90 27.1 53.6)">A</text>
<text x="60" y="53.6" transform="rotate(-90 60 53.6)">A</text>
<text x="137.5" y="49">A2</text>
<text x="167.7" y="49">P4</text>
<text x="167.7" y="52.6">P5</text>
<text x="263" y="50.8">1</text>
<text x="263" y="52.6">2</text>
<text x="263" y="49">3</text>
<text x="137.4" y="54.5">D1</text>
<text x="137.5" y="56.3">E2</text>
<text x="137.5" y="58.1">E1</text>
<text x="137.6" y="60">F2</text>
<text x="167.7" y="54.5">N5</text>
<text x="167.7" y="60">M6</text>
<text x="167.7" y="58.1">M5</text>
<text x="263" y="58.1">7</text>
<text x="263" y="56.3">8</text>
<text x="263" y="60">9</text>
<text x="10.6" y="64.6" transform="rotate(-90 10.6 64.6)">C</text>
<text x="27.1" y="64.6" transform="rotate(-90 27.1 64.6)">C</text>
<text x="60" y="64.6" transform="rotate(-90 60 64.6)">C</text>
<text x="87.2" y="63.6">1</text>
<text x="262" y="63.6">13</text>
<text x="262" y="65.4">14</text>
<text x="262" y="67.3">15</text>
<text x="262" y="69.1">16</text>
<text x="277.4" y="67.3">21</text>
<text x="277.4" y="69.1">22</text>
<text x="262" y="72.8">19</text>
<text x="262" y="74.6">20</text>
<text x="130.2" y="107.5">A4</text>
<text x="160.4" y="107.5">M8</text>
<text x="262" y="107.5">11</text>
<text x="262" y="102">17</text>
<text x="262" y="103.8">18</text>
<text x="130.2" y="109.3">B4</text>
<text x="130.2" y="113">A3</text>
<text x="160.4" y="109.3">M7</text>
<text x="160.4" y="113">N8</text>
<text x="262" y="111.2">10</text>
<text x="262" y="109.3">12</text>
<text x="130.2" y="114.8">B3</text>
<text x="160.4" y="114.8">P8</text>
<text x="160.4" y="118.5">N7</text>
<text x="263" y="114.8">4</text>
<text x="263" y="118.5">5</text>
<text x="263" y="116.6">6</text>
<text x="89" y="124">1</text>
<text x="130" y="122.1">G2</text>
<text x="130" y="124">G1</text>
<text x="130.1" y="125.8">H1</text>
<text x="130.3" y="120.3">F1</text>
<text x="160.4" y="120.3">P7</text>
<text x="160.4" y="125.8">P6</text>
<text x="160.4" y="124">N6</text>
<text x="263" y="124">1</text>
<text x="263" y="125.8">2</text>
<text x="263" y="122.1">3</text>
<text x="263" y="131.3">7</text>
<text x="263" y="129.5">8</text>
<text x="10.6" y="132.2" transform="rotate(-90 10.6 132.2)">A</text>
<text x="27.1" y="132.2" transform="rotate(-90 27.1 132.2)">A</text>
<text x="43.5" y="132.2" transform="rotate(-90 43.5 132.2)">A</text>
<text x="60" y="132.2" transform="rotate(-90 60 132.2)">A</text>
<text x="262" y="136.8">13</text>
<text x="263" y="133.1">9</text>
<text x="10.6" y="143.3" transform="rotate(-90 10.6 143.3)">C</text>
<text x="27.1" y="143.3" transform="rotate(-90 27.1 143.3)">C</text>
<text x="43.5" y="143.3" transform="rotate(-90 43.5 143.3)">C</text>
<text x="60" y="143.3" transform="rotate(-90 60 143.3)">C</text>
<text x="262" y="138.6">14</text>
<text x="262" y="140.4">15</text>
<text x="262" y="142.3">16</text>
<text x="277.4" y="140.4">21</text>
<text x="277.4" y="142.3">22</text>
<text x="262" y="145.9">19</text>
<text x="262" y="147.7">20</text>
<text x="112.8" y="175.2">1</text>
<text x="129.2" y="177">B11</text>
<text x="129.2" y="175.2">A11</text>
<text x="160.4" y="177">N9</text>
<text x="160.4" y="175.2">P9</text>
<text x="129.2" y="182.5">B12</text>
<text x="129.2" y="180.7">A12</text>
<text x="160.4" y="182.5">N10</text>
<text x="160.4" y="180.7">P10</text>
<text x="307.8" y="180.7">6</text>
<text x="307.8" y="182.5">7</text>
<text x="307.8" y="184.3">8</text>
<text x="318.6" y="184.3">3</text>
<text x="318.6" y="182.5">4</text>
<text x="318.6" y="180.7">5</text>
<text x="333.4" y="180.7">6</text>
<text x="333.4" y="182.5">7</text>
<text x="333.4" y="184.3">8</text>
<text x="344.2" y="184.3">3</text>
<text x="344.2" y="182.5">4</text>
<text x="344.2" y="180.7">5</text>
<text x="112.8" y="186.1">1</text>
<text x="130.1" y="188">H2</text>
<text x="130.2" y="191.6">K1</text>
<text x="130.5" y="189.8">J1</text>
<text x="160.4" y="188">N11</text>
<text x="160.4" y="186.1">P11</text>
<text x="160.4" y="191.6">M9</text>
<text x="307.8" y="186.1">9</text>
<text x="313.2" y="190.6" transform="rotate(-90 313.2 190.6)">1</text>
<text x="318.6" y="186.1">2</text>
<text x="333.4" y="186.1">9</text>
<text x="338.9" y="190.6" transform="rotate(-90 338.9 190.6)">1</text>
<text x="344.2" y="186.1">2</text>
<text x="130.2" y="193.5">K2</text>
<text x="160.4" y="193.5">M10</text>
<text x="113.7" y="204.4">1</text>
<text x="115.6" y="226.4">1</text>
<text x="131.1" y="226.4">B14</text>
<text x="162.2" y="226.4">N14</text>
<text x="131.1" y="228.2">A14</text>
<text x="131.1" y="233.7">A13</text>
<text x="131.1" y="231.9">B13</text>
<text x="162.2" y="228.2">P14</text>
<text x="162.2" y="233.7">M11</text>
<text x="162.2" y="231.9">M12</text>
<text x="132.2" y="239.2">L1</text>
<text x="162.2" y="239.2">P13</text>
<text x="162.2" y="237.4">N13</text>
<text x="131.7" y="242.8">M1</text>
<text x="131.7" y="244.7">M2</text>
<text x="132.2" y="241">L2</text>
<text x="162.2" y="244.7">P12</text>
<text x="162.2" y="242.8">N12</text>
<text x="115.6" y="246.5">1</text>
<text x="115.6" y="255.7">1</text>
</g>
<g font-size="1.7" fill="#004080">
<text x="266.1" y="30">LED1_C</text>
<text x="266.1" y="35.5">TRD1+</text>
<text x="266.1" y="31.8">LED1_A</text>
<text x="266.1" y="39.1">TRD1-</text>
<text x="266.1" y="37.3">TRCT1</text>
<text x="141.7" y="44.6">P0_S_INN</text>
<text x="141.7" y="42.8">P0_S_INP</text>
<text x="157.3" y="44.6">P0_MDIN0</text>
<text x="157.4" y="42.8">P0_MDIP0</text>
<text x="266.1" y="42.8">TRD2+</text>
<text x="266.1" y="46.5">TRD2-</text>
<text x="266.1" y="44.6">TRCT2</text>
<text x="141.7" y="50.1">P0_S_OUTN</text>
<text x="141.7" y="48.3">P0_S_OUTP</text>
<text x="157.3" y="50.1">P0_MDIN1</text>
<text x="157.4" y="48.3">P0_MDIP1</text>
<text x="157.4" y="53.8">P0_MDIP2</text>
<text x="266.1" y="51.9">TRCT3</text>
<text x="266.1" y="53.8">TRD3-</text>
<text x="266.1" y="50.1">TRD3+</text>
<text x="141.7" y="55.6">P0_LED[0]</text>
<text x="141.7" y="57.4">P0_LED[1]</text>
<text x="141.7" y="59.2">P0_LED[2]</text>
<text x="157.3" y="55.6">P0_MDIN2</text>
<text x="157.4" y="59.2">P0_MDIP3</text>
<text x="266.1" y="59.2">TRCT4</text>
<text x="266.1" y="57.4">TRD4+</text>
<text x="141.7" y="61.1">P0_LED[3]</text>
<text x="157.3" y="61.1">P0_MDIN3</text>
<text x="266.1" y="61.1">TRD4-</text>
<text x="266.1" y="64.7">VC1</text>
<text x="266.1" y="66.6">VC2</text>
<text x="266.1" y="68.4">VC3</text>
<text x="266.1" y="70.2">VC4</text>
<text x="272" y="68.4">SH1</text>
<text x="272" y="70.2">SH2</text>
<text x="266.1" y="73.9">LED2_C_A</text>
<text x="266.1" y="75.7">LED2_A_C</text>
<text x="266.1" y="103.1">LED1_C</text>
<text x="266.1" y="105">LED1_A</text>
<text x="134.4" y="110.5">P1_S_INN</text>
<text x="134.4" y="108.6">P1_S_INP</text>
<text x="150" y="110.5">P1_MDIN0</text>
<text x="150.1" y="108.6">P1_MDIP0</text>
<text x="266.1" y="112.3">TRD1-</text>
<text x="266.1" y="108.6">TRD1+</text>
<text x="266.1" y="110.5">TRCT1</text>
<text x="134.4" y="116">P1_S_OUTN</text>
<text x="134.4" y="114.1">P1_S_OUTP</text>
<text x="150" y="116">P1_MDIN1</text>
<text x="150.1" y="114.1">P1_MDIP1</text>
<text x="150.1" y="119.6">P1_MDIP2</text>
<text x="266.1" y="116">TRD2+</text>
<text x="266.1" y="119.6">TRD2-</text>
<text x="266.1" y="117.8">TRCT2</text>
<text x="134.4" y="121.4">P1_LED[0]</text>
<text x="134.4" y="123.3">P1_LED[1]</text>
<text x="134.4" y="125.1">P1_LED[2]</text>
<text x="150" y="121.4">P1_MDIN2</text>
<text x="150.1" y="125.1">P1_MDIP3</text>
<text x="266.1" y="125.1">TRCT3</text>
<text x="266.1" y="123.3">TRD3+</text>
<text x="134.4" y="126.9">P1_LED[3]</text>
<text x="150" y="126.9">P1_MDIN3</text>
<text x="266.1" y="126.9">TRD3-</text>
<text x="266.1" y="130.6">TRD4+</text>
<text x="266.1" y="132.4">TRCT4</text>
<text x="266.1" y="134.2">TRD4-</text>
<text x="266.1" y="137.9">VC1</text>
<text x="266.1" y="139.7">VC2</text>
<text x="266.1" y="141.5">VC3</text>
<text x="266.1" y="143.4">VC4</text>
<text x="272" y="141.5">SH1</text>
<text x="272" y="143.4">SH2</text>
<text x="266.1" y="147">LED2_C_A</text>
<text x="266.1" y="148.9">LED2_A_C</text>
<text x="134.4" y="178.1">P2_S_INN</text>
<text x="134.4" y="176.3">P2_S_INP</text>
<text x="150" y="178.1">P2_MDIN0</text>
<text x="150.1" y="176.3">P2_MDIP0</text>
<text x="134.4" y="183.6">P2_S_OUTN</text>
<text x="134.4" y="181.8">P2_S_OUTP</text>
<text x="150" y="183.6">P2_MDIN1</text>
<text x="150.1" y="181.8">P2_MDIP1</text>
<text x="134.4" y="189.1">P2_LED[0]</text>
<text x="134.4" y="190.9">P2_LED[1]</text>
<text x="150" y="189.1">P2_MDIN2</text>
<text x="150.1" y="187.3">P2_MDIP2</text>
<text x="134.4" y="192.8">P2_LED[2]</text>
<text x="134.4" y="194.6">P2_LED[3]</text>
<text x="150" y="194.6">P2_MDIN3</text>
<text x="150.1" y="192.8">P2_MDIP3</text>
<text x="136.2" y="227.5">P3_S_INP</text>
<text x="151.9" y="227.5">P3_MDIP0</text>
<text x="136.2" y="229.3">P3_S_INN</text>
<text x="136.2" y="233">P3_S_OUTP</text>
<text x="151.8" y="229.3">P3_MDIN0</text>
<text x="151.9" y="233">P3_MDIP1</text>
<text x="136.2" y="234.8">P3_S_OUTN</text>
<text x="151.8" y="234.8">P3_MDIN1</text>
<text x="151.9" y="238.5">P3_MDIP2</text>
<text x="136.2" y="240.3">P3_LED[0]</text>
<text x="136.2" y="242.1">P3_LED[1]</text>
<text x="136.2" y="244">P3_LED[2]</text>
<text x="136.2" y="245.8">P3_LED[3]</text>
<text x="151.8" y="240.3">P3_MDIN2</text>
<text x="151.8" y="245.8">P3_MDIN3</text>
<text x="151.9" y="244">P3_MDIP3</text>
</g>
<g font-size="1.6">
<text x="236.1" y="21.2">1P8V</text>
<text x="9.1" y="39.5">3P3V</text>
<text x="279.8" y="76.5">GND_EARTH</text>
<text x="241.4" y="83.8">GND_EARTH</text>
<text x="221.3" y="85.6">GND_EARTH</text>
<text x="236.1" y="94.4">1P8V</text>
<text x="9.1" y="121.8">3P3V</text>
<text x="279.8" y="149.6">GND_EARTH</text>
<text x="221.3" y="158.7">GND_EARTH</text>
<text x="241.4" y="156.9">GND_EARTH</text>
<text x="303.6" y="197.1">GND_EARTH</text>
<text x="318.2" y="197.1">GND_EARTH GND_EARTH</text>
<text x="343.8" y="197.1">GND_EARTH</text>
<text x="322.2" y="259.3">TITLE</text>
</g>
<g font-size="1.6" fill="#f00">
<text x="316.7" y="21.5">P0_MDIP0</text>
<text x="316.7" y="32.4">P0_MDIN0</text>
<text x="174.1" y="41.6">P0_MDIP0</text>
<text x="318.9" y="37.9">P0_MDIP1</text>
<text x="87.4" y="42.6">{7} P0_S_INP</text>
<text x="87.4" y="44.4">{7} P0_S_INN</text>
<text x="174.1" y="43.4">P0_MDIN0</text>
<text x="174.1" y="47.1">P0_MDIP1</text>
<text x="86.3" y="50.1">{7} P0_S_OUTN</text>
<text x="86.3" y="48.3">{7} P0_S_OUTP</text>
<text x="174.1" y="48.9">P0_MDIN1</text>
<text x="174.1" y="52.6">P0_MDIP2</text>
<text x="319.5" y="48.9">P0_MDIN1</text>
<text x="320.4" y="53.5">P0_MDIP2</text>
<text x="77.9" y="57.3">{8} PHY_CONFIG3</text>
<text x="100.9" y="54.4">P0_LED0</text>
<text x="100.9" y="58">P0_LED2</text>
<text x="100.9" y="59.9">P0_LED3</text>
<text x="174.1" y="54.4">P0_MDIN2</text>
<text x="174.1" y="58">P0_MDIP3</text>
<text x="174.1" y="59.9">P0_MDIN3</text>
<text x="320.6" y="65.4">P0_MDIN2</text>
<text x="319.8" y="70.8">P0_MDIP3</text>
<text x="69.3" y="76.3">P0_LED0</text>
<text x="69.3" y="80">P0_LED2</text>
<text x="69.3" y="81.8">P0_LED3</text>
<text x="319.5" y="81.8">P0_MDIN3</text>
<text x="312.5" y="96.5">P1_MDIP0</text>
<text x="169.5" y="107.4">P1_MDIP0</text>
<text x="312.2" y="107.4">P1_MDIN0</text>
<text x="82.8" y="108.5">{7} P1_S_INP</text>
<text x="82.8" y="110.3">{7} P1_S_INN</text>
<text x="169.5" y="109.3">P1_MDIN0</text>
<text x="169.5" y="112.9">P1_MDIP1</text>
<text x="312.5" y="112.9">P1_MDIP1</text>
<text x="81.7" y="116">{7} P1_S_OUTN</text>
<text x="81.7" y="114.1">{7} P1_S_OUTP</text>
<text x="169.5" y="114.7">P1_MDIN1</text>
<text x="169.5" y="118.4">P1_MDIP2</text>
<text x="95.4" y="120.2">P1_LED0</text>
<text x="95.4" y="122">P1_LED1</text>
<text x="95.4" y="123.9">P1_LED2</text>
<text x="95.4" y="125.7">P1_LED3</text>
<text x="169.5" y="120.2">P1_MDIN2</text>
<text x="169.5" y="123.9">P1_MDIP3</text>
<text x="169.5" y="125.7">P1_MDIN3</text>
<text x="312.2" y="123.9">P1_MDIN1</text>
<text x="312.5" y="129.4">P1_MDIP2</text>
<text x="312.2" y="140.3">P1_MDIN2</text>
<text x="312.5" y="145.8">P1_MDIP3</text>
<text x="69.3" y="155">P1_LED0</text>
<text x="69.3" y="156.8">P1_LED1</text>
<text x="69.3" y="158.6">P1_LED2</text>
<text x="69.3" y="160.5">P1_LED3</text>
<text x="312.2" y="156.8">P1_MDIN3</text>
<text x="79.7" y="192.6">{8} PHY_CONFIG1</text>
<text x="83.4" y="242">{8} PHY_CONFIG2</text>
</g>
<g font-size="1.6" fill="#000080">
<text x="266.4" y="26.4">J19</text>
<text x="314.5" y="25.3">R91</text>
<text x="314.5" y="28.9">R92</text>
<text x="325.5" y="25.3">49.9R/1%/NL</text>
<text x="325.5" y="28.9">49.9R/1%/NL</text>
<text x="334.7" y="27.1">C293</text>
<text x="340.1" y="27.1">0.1uF/16V_NL</text>
<text x="141.7" y="39.9">U8-1</text>
<text x="314.5" y="41.7">R93</text>
<text x="325.5" y="41.7">49.9R/1%/NL</text>
<text x="109.7" y="47.2">C294</text>
<text x="118.9" y="47.2">0.1uF/16V</text>
<text x="314.5" y="45.4">R94</text>
<text x="325.5" y="45.4">49.9R/1%/NL</text>
<text x="334.7" y="43.5">C295</text>
<text x="340.1" y="43.5">0.1uF/16V_NL</text>
<text x="114.3" y="49">C296</text>
<text x="123.4" y="49">0.1uF/16V</text>
<text x="13.9" y="56.3">DS8</text>
<text x="13.9" y="58.5">SM_LED_GRN</text>
<text x="30.4" y="56.3">DS9</text>
<text x="30.4" y="58.5">SM_LED_GRN</text>
<text x="63.3" y="56.3">DS10</text>
<text x="63.3" y="58.5">SM_LED_GRN</text>
<text x="314.5" y="58.2">R95</text>
<text x="325.5" y="58.2">49.9R/1%/NL</text>
<text x="334.7" y="60">C297</text>
<text x="340.1" y="60">0.1uF/16V_NL</text>
<text x="82.3" y="64.6">J20</text>
<text x="140.8" y="63.6">88E1340S</text>
<text x="215.8" y="63.6">R97 R98 R99 R100</text>
<text x="237.7" y="65.5">C298</text>
<text x="243.2" y="65.5">C299</text>
<text x="248.7" y="65.5">C300</text>
<text x="254.2" y="65.5">C301</text>
<text x="314.5" y="61.8">R96</text>
<text x="325.5" y="61.8">49.9R/1%/NL</text>
<text x="13.9" y="69.1">R101</text>
<text x="13.9" y="71.3">150R</text>
<text x="30.4" y="69.1">R102</text>
<text x="30.4" y="71.3">150R</text>
<text x="63.3" y="69.1">R103</text>
<text x="63.3" y="71.3">150R</text>
<text x="82.3" y="69.1">HDR1X1_DNL</text>
<text x="219.1" y="73.5" transform="rotate(-90 219.1 73.5)">75R/NL</text>
<text x="222.8" y="73.5" transform="rotate(-90 222.8 73.5)">75R/NL</text>
<text x="226.4" y="73.5" transform="rotate(-90 226.4 73.5)">75R/NL</text>
<text x="230.1" y="73.5" transform="rotate(-90 230.1 73.5)">75R/NL</text>
<text x="239.2" y="75.5" transform="rotate(-90 239.2 75.5)">0.1uF/16V</text>
<text x="244.7" y="75.5" transform="rotate(-90 244.7 75.5)">0.1uF/16V</text>
<text x="250.2" y="75.5" transform="rotate(-90 250.2 75.5)">0.1uF/16V</text>
<text x="255.7" y="75.5" transform="rotate(-90 255.7 75.5)">0.1uF/16V</text>
<text x="314.5" y="74.6">R104</text>
<text x="325.5" y="74.6">49.9R/1%/NL</text>
<text x="334.7" y="76.5">C302</text>
<text x="340.1" y="76.5">0.1uF/16V_NL</text>
<text x="227.9" y="78.3">C303</text>
<text x="227.9" y="80.5">1nF/2KV/NL</text>
<text x="266.6" y="79">0826-1X1T-GH-F</text>
<text x="314.5" y="78.3">R105</text>
<text x="325.5" y="78.3">49.9R/1%/NL</text>
<text x="266.4" y="99.5">J21</text>
<text x="307.2" y="100.2">R106</text>
<text x="318.2" y="100.2">49.9R/1%/NL</text>
<text x="134.4" y="105.7">U8-2</text>
<text x="307.2" y="103.9">R107</text>
<text x="318.2" y="103.9">49.9R/1%/NL</text>
<text x="327.3" y="102.1">C306</text>
<text x="332.8" y="102.1">0.1uF/16V_NL</text>
<text x="101.5" y="113">C304</text>
<text x="110.6" y="113">0.1uF/16V</text>
<text x="109.7" y="114.9">C305</text>
<text x="118.9" y="114.9">0.1uF/16V</text>
<text x="307.2" y="116.7">R108</text>
<text x="318.2" y="116.7">49.9R/1%/NL</text>
<text x="327.3" y="118.5">C307</text>
<text x="332.8" y="118.5">0.1uF/16V_NL</text>
<text x="84.1" y="124.9">J22</text>
<text x="307.2" y="120.4">R109</text>
<text x="318.2" y="120.4">49.9R/1%/NL</text>
<text x="84.1" y="129.5">HDR1X1_DNL</text>
<text x="133.5" y="129.5">88E1340S</text>
<text x="13.9" y="135">DS11</text>
<text x="13.9" y="137.2">SM_LED_GRN</text>
<text x="30.4" y="135">DS12</text>
<text x="30.4" y="137.2">SM_LED_GRN</text>
<text x="46.8" y="135">DS13</text>
<text x="46.8" y="137.2">SM_LED_GRN</text>
<text x="63.3" y="135">DS14</text>
<text x="63.3" y="137.2">SM_LED_GRN</text>
<text x="215.8" y="136.8">R111R112R113R114</text>
<text x="307.2" y="133.1">R110</text>
<text x="307.2" y="136.8">R115</text>
<text x="318.2" y="133.1">49.9R/1%/NL</text>
<text x="318.2" y="136.8">49.9R/1%/NL</text>
<text x="327.3" y="135">C308</text>
<text x="332.8" y="135">0.1uF/16V_NL</text>
<text x="237.7" y="138.6">C309</text>
<text x="243.2" y="138.6">C310</text>
<text x="248.7" y="138.6">C311</text>
<text x="254.2" y="138.6">C312</text>
<text x="13.9" y="147.8">R116</text>
<text x="13.9" y="150">150R</text>
<text x="30.4" y="147.8">R117</text>
<text x="30.4" y="150">150R</text>
<text x="46.8" y="147.8">R118</text>
<text x="46.8" y="150">150R</text>
<text x="63.3" y="147.8">R119</text>
<text x="63.3" y="150">150R</text>
<text x="219.1" y="146.7" transform="rotate(-90 219.1 146.7)">75R/NL</text>
<text x="222.8" y="146.7" transform="rotate(-90 222.8 146.7)">75R/NL</text>
<text x="226.4" y="146.7" transform="rotate(-90 226.4 146.7)">75R/NL</text>
<text x="230.1" y="146.7" transform="rotate(-90 230.1 146.7)">75R/NL</text>
<text x="239.2" y="148.7" transform="rotate(-90 239.2 148.7)">0.1uF/16V</text>
<text x="244.7" y="148.7" transform="rotate(-90 244.7 148.7)">0.1uF/16V</text>
<text x="250.2" y="148.7" transform="rotate(-90 250.2 148.7)">0.1uF/16V</text>
<text x="255.7" y="148.7" transform="rotate(-90 255.7 148.7)">0.1uF/16V</text>
<text x="307.2" y="149.6">R120</text>
<text x="318.2" y="149.6">49.9R/1%/NL</text>
<text x="227.9" y="151.4">C313</text>
<text x="227.9" y="153.6">1nF/2KV/NL</text>
<text x="266.6" y="152.2">0826-1X1T-GH-F</text>
<text x="307.2" y="153.3">R121</text>
<text x="318.2" y="153.3">49.9R/1%/NL</text>
<text x="327.3" y="151.4">C314</text>
<text x="332.8" y="151.4">0.1uF/16V_NL</text>
<text x="108.6" y="171.6">TC16</text>
<text x="134.4" y="173.4">U8-3</text>
<text x="107" y="178.9">VIAPAD</text>
<text x="310" y="175.2">MH1</text>
<text x="310" y="177">NC/PAD3P5MM</text>
<text x="335.6" y="175.2">MH2</text>
<text x="335.6" y="177">NC/PAD3P5MM</text>
<text x="108.6" y="182.5">TC17</text>
<text x="107" y="189.8">VIAPAD</text>
<text x="133.5" y="197.1">88E1340S</text>
<text x="109.5" y="200.8">TC18</text>
<text x="107.9" y="208.1">VIAPAD</text>
<text x="111.5" y="224.6">TC19</text>
<text x="136.2" y="224.6">U8-4</text>
<text x="109.7" y="230.1">VIAPAD</text>
<text x="111.4" y="242.9">TC20</text>
<text x="109.7" y="250.2">VIAPAD</text>
<text x="135.3" y="248.4">88E1340S</text>
<text x="111.4" y="252">TC21</text>
<text x="109.7" y="259.3">VIAPAD</text>
</g>
<g font-size="1.6" fill="#00f">
<text x="259.7" y="82.6">ALTERNATE PART#:0857891001</text>
<text x="259.7" y="155.8">ALTERNATE PART#:0857891001</text>
</g>
<text font-size="1.6" fill="#0000a0" x="322.2" y="263.2">Microsemi</text>
<text font-size="1.6" fill="#008000" x="330.1" y="260.8">M2S150-ADV-DEV-KIT</text>
<g font-size="1.5">
<text x="322.8" y="274.6">DATE:</text>
<text x="324.1" y="270.3">SIZE</text>
<text x="329.7" y="270.3">DOCUMENT NO.</text>
<text x="354.8" y="274.7">SH</text>
<text x="360.1" y="274.7">OF</text>
<text x="362.5" y="270.2">REV</text>
</g>
<g font-size="1.5" fill="#008000">
<text x="323.7" y="272">C</text>
<text x="363.2" y="272">B</text>
</g>
<g font-size="1.3">
<text x="38.4" y="1.4">5</text>
<text x="111.5" y="1.4">4</text>
<text x="184.7" y="1.4">3</text>
<text x="257.9" y="1.4">2</text>
<text x="331" y="1.4">1</text>
<text x=".5" y="37.3">D</text>
<text x="368" y="37.3">D</text>
<text x=".5" y="105.9">C</text>
<text x="368" y="105.9">C</text>
<text x=".5" y="174.5">B</text>
<text x="368" y="174.5">B</text>
<text x=".5" y="243">A</text>
<text x="368" y="243">A</text>
<text x="328.6" y="274.5">Wednesday, May 14, 2014</text>
<text x="357.7" y="274.7">9</text>
<text x="363.4" y="274.5">35</text>
<text x="38.4" y="277.5">5</text>
<text x="111.5" y="277.5">4</text>
<text x="184.7" y="277.5">3</text>
<text x="257.9" y="277.5">2</text>
<text x="331" y="277.5">1</text>
</g>
</svg>
